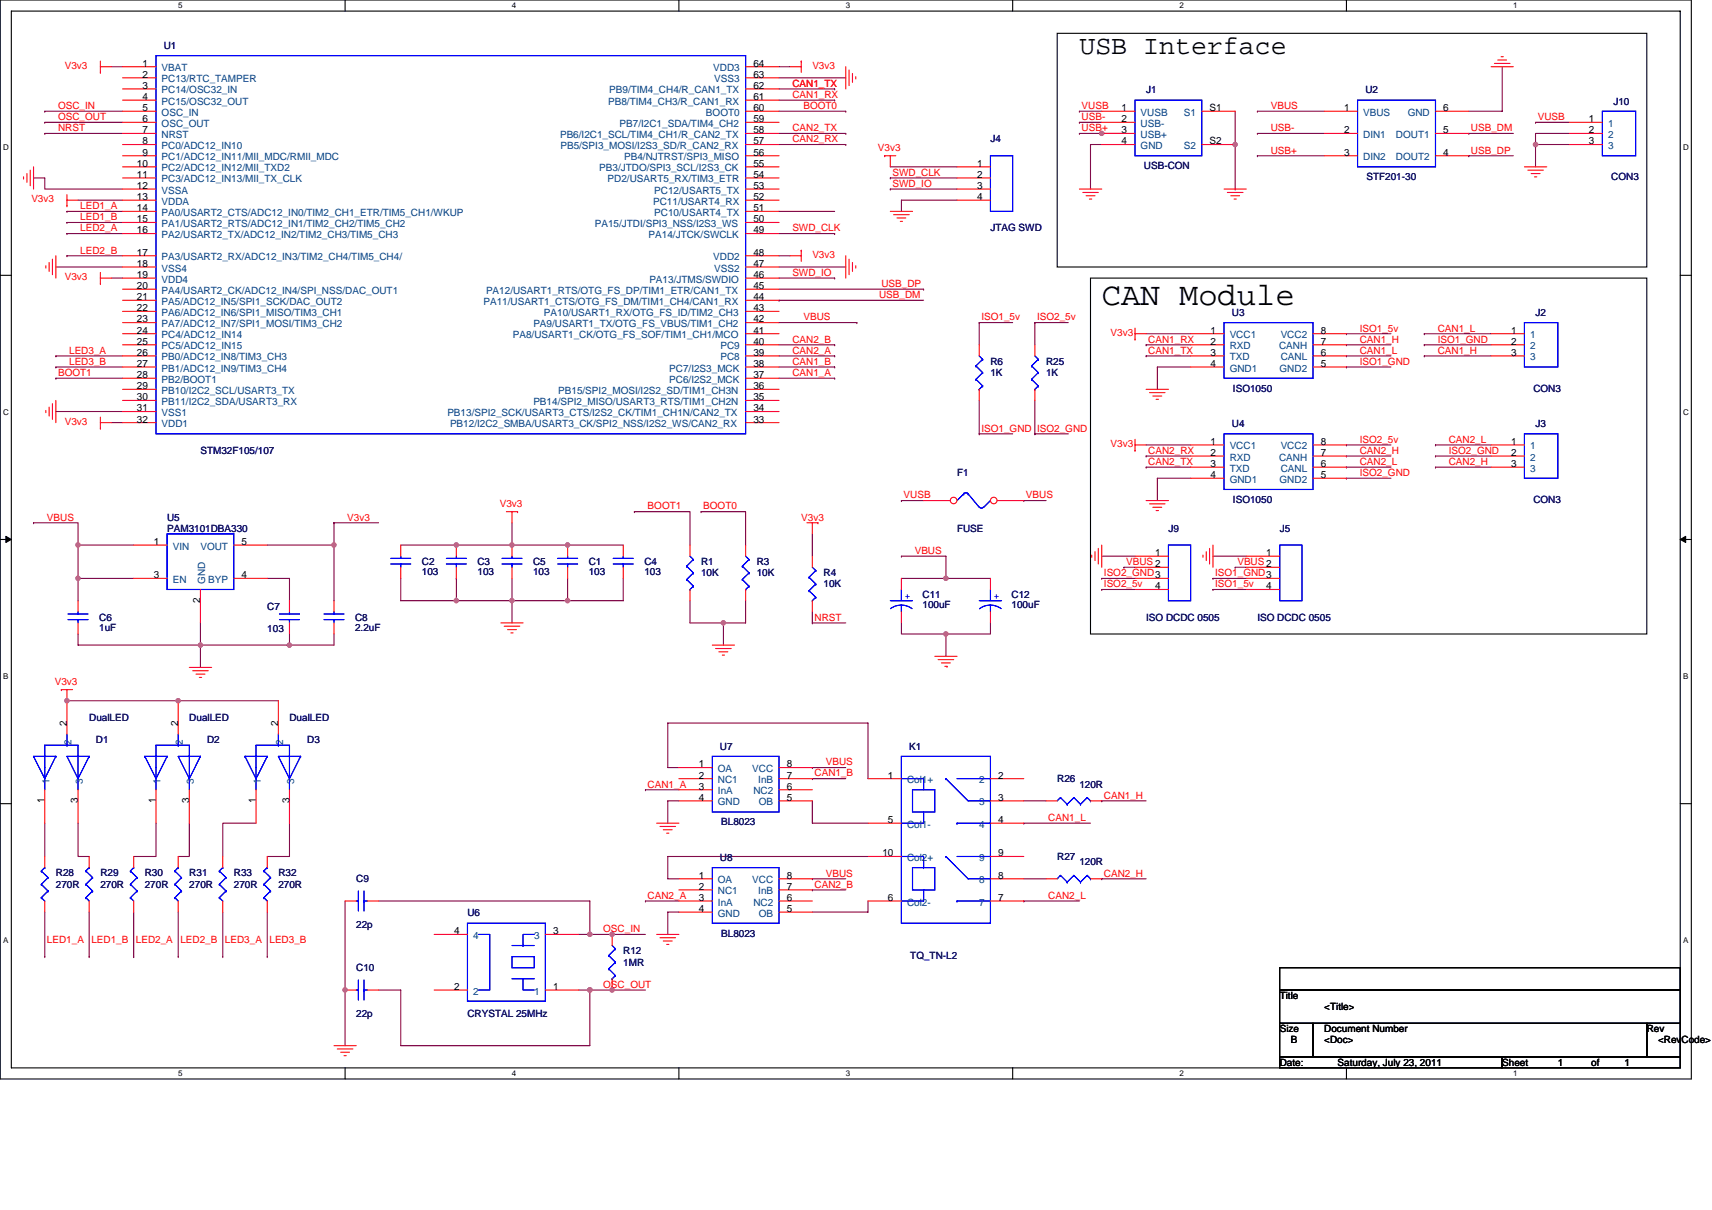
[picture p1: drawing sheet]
<svg xmlns="http://www.w3.org/2000/svg" width="297mm" height="210mm" viewBox="0 0 297 210" stroke-linecap="round" stroke-linejoin="round" font-family="sans-serif">
<path d="M0 0h293.5v187.2h-293.5zM2 1.9h289.5v183.4h-289.5z" fill="none" stroke="#000" stroke-width=".19"/>
<g fill="#fff">
<path d="M30.9 .2h.8v1.6h-.8z"/>
<path d="M30.9 185.5h.8v1.6h-.8z"/>
</g>
<path d="M59.9 0v1.9M59.9 185.3v1.9" fill="none" stroke="#000" stroke-width=".19"/>
<g fill="#fff">
<path d="M88.8 .2h.8v1.6h-.8z"/>
<path d="M88.8 185.5h.8v1.6h-.8z"/>
</g>
<path d="M117.8 0v1.9M117.8 185.3v1.9" fill="none" stroke="#000" stroke-width=".19"/>
<g fill="#fff">
<path d="M146.7 .2h.8v1.6h-.8z"/>
<path d="M146.7 185.5h.8v1.6h-.8z"/>
</g>
<path d="M175.7 0v1.9M175.7 185.3v1.9" fill="none" stroke="#000" stroke-width=".19"/>
<g fill="#fff">
<path d="M204.7 .2h.7v1.6h-.7z"/>
<path d="M204.7 185.5h.7v1.6h-.7z"/>
</g>
<path d="M233.6 0v1.9M233.6 185.3v1.9" fill="none" stroke="#000" stroke-width=".19"/>
<g fill="#fff">
<path d="M262.6 .2h.7v1.6h-.7z"/>
<path d="M262.6 185.5h.7v1.6h-.7z"/>
<path d="M.5 24.8h1v1.6h-1z"/>
<path d="M292 24.8h1v1.6h-1z"/>
<path d="M.5 70.7h1v1.5h-1z"/>
<path d="M292 70.7h1v1.5h-1z"/>
</g>
<path d="M0 47.8h2M291.5 47.8h2" fill="none" stroke="#000" stroke-width=".19"/>
<g fill="#fff">
<path d="M.5 116.5h.9v1.6h-.9z"/>
<path d="M292 116.5h.9v1.6h-.9z"/>
</g>
<path d="M0 93.6h2M291.5 93.6h2" fill="none" stroke="#000" stroke-width=".19"/>
<path d="M1 93.1l1 .5-1 .5zM291.5 93.6l1-.5v1z" fill="#000" stroke="#000" stroke-width=".17"/>
<g fill="#fff">
<path d="M.5 162.4h.9v1.5h-.9z"/>
<path d="M292 162.4h.9v1.5h-.9z"/>
</g>
<path d="M183.4 5.8h102.3v40.5h-102.3zM189.2 48.3h96.5v61.7h-96.5zM0 139.5h2M291.5 139.5h2M222 167.9h69.5v3.9h-69.5zM222 171.8h69.5v5.8h-69.5zM222 177.6h5.8v5.8h-5.8zM227.8 177.6h57.9v5.8h-57.9zM285.7 177.6h5.8v5.8h-5.8zM222 183.4h38.6v1.9h-38.6zM260.6 183.4h30.9v1.9h-30.9z" fill="none" stroke="#000" stroke-width=".19"/>
<g fill="none" stroke="#800040" stroke-width=".19">
<path d="M7.8 19.3h.1M7.8 19.3h13.5M19.3 11.6h2M135.2 11.6h1.9M135.2 13.5h11.5M135.2 19.3h11.5M135.2 15.4h9.6M135.2 17.4h9.6M144.8 15.4h.1M144.8 17.4h.1M146.7 19.3h.1M187.3 19.3h.1"/>
<path d="M187.3 19.3h3.9M214.3 19.3v13.5M218.2 19.3h.1M218.2 19.3h11.6M260.6 11.6v7.7h-5.8M5.8 30.9h2v1.9h13.5M7.8 21.2h.1M7.8 23.2h.1M7.8 23.2h13.5M7.8 21.2h13.5M11.6 38.6h.1M11.6 36.7h.1"/>
<path d="M11.6 38.6h9.7M11.6 36.7h9.7M13.5 34.7h7.8M135.2 36.7h9.6M135.2 23.2h11.5M135.2 25.1h11.5M146.7 23.2h.1M146.7 25.1h.1M154.5 29h11.5M154.5 30.9h.1M154.5 32.8h.1M154.5 30.9h11.5"/>
<path d="M154.5 32.8h11.5M166 34.7h-9.6v2M187.3 21.2h.1M187.3 23.2h.1M187.3 23.2h7.7M187.3 21.2h3.9M191.2 25.1h-2v7.7M214.3 32.8h.1M218.2 23.2h.1M218.2 27h.1M218.2 23.2h11.6M218.2 27h11.6"/>
<path d="M254.8 23.2h.1M254.8 27h.1M254.8 23.2h7.8M254.8 27h7.8M266.4 21.2h.1M266.4 25.1h5.8M266.4 25.1h.1M266.4 25.1v3.9M266.4 21.2h5.8M272.2 23.2h-5.8v1.9M9.7 46.3h11.6M11.6 40.5h.1"/>
<path d="M11.6 44.4h.1M11.6 40.5h9.7M11.6 44.4h9.7M19.3 48.3h2M135.2 44.4h1.9M135.2 46.3h11.5M135.2 52.1h.1M135.2 52.1h25M135.2 48.3h9.6M135.2 50.2h25M135.2 40.5h9.6M135.2 59.8h9.6"/>
<path d="M135.2 56h13.5M144.8 48.3h.1M144.8 40.5h.1M144.8 59.8h.1M148.7 56h.1M160.2 50.2h.1M169.9 56v3.8M169.9 56h.1M169.9 56h5.8M179.6 56v3.8M179.6 56h.1M179.6 56h5.8"/>
<path d="M198.9 57.9h7.7M198.9 59.8h.1M198.9 59.8h7.7M233.6 59.8h.1M233.6 57.9h.1M233.6 59.8h7.7M233.6 57.9h7.7M247.1 57.9h.1M247.1 59.8h.1M247.1 59.8h11.6M247.1 57.9h11.6M9.7 71.4h11.6"/>
<path d="M9.7 65.6h.1M9.7 63.7h.1M9.7 61.8h.1M9.7 65.6h11.6M9.7 61.8h11.6M9.7 63.7h11.6M19.3 73.3h2M135.2 65.6h9.6M135.2 61.8h9.6M135.2 63.7h9.6M144.8 65.6h.1M144.8 63.7h.1"/>
<path d="M144.8 61.8h.1M169.9 69.5v5.8M169.9 75.3h.1M169.9 75.3h5.8M179.6 69.5v5.8M179.6 75.3h.1M179.6 75.3h5.8M198.9 77.2h7.7M198.9 79.1h.1M198.9 61.8h.1M198.9 79.1h7.7M198.9 61.8h7.7"/>
<path d="M206.6 63.7h-5.8v3.9M233.6 61.8h.1M233.6 79.1h.1M233.6 63.7h.1M233.6 77.2h.1M233.6 79.1h7.7M233.6 61.8h7.7M233.6 63.7h7.7M233.6 77.2h7.7M247.1 61.8h.1M247.1 61.8h11.6M249.1 77.2h.1"/>
<path d="M249.1 79.1h.1M249.1 79.1h9.6M249.1 77.2h9.6M5.8 90.7h7.7v3.9M5.8 90.7h.1M13.5 94.6h9.7M13.5 94.6h.1M13.5 94.6v9.6M46.4 94.6h11.6M58 94.6h.1M58 90.7v3.9M58 90.7h.1"/>
<path d="M58 94.6v9.6M58 90.7h7.7M69.5 94.6h9.7M79.2 94.6h.1M79.2 94.6h28.9M88.8 94.6h.1M88.8 90.7v3.9M110.1 88.8h9.6v5.8M110.1 88.8h.1M121.6 88.8h7.8v5.8M121.6 88.8h.1M140.9 92.6v3.9"/>
<path d="M156.4 86.9h.1M156.4 96.5h7.7v3.9M156.4 96.5h.1M156.4 86.9h3.8M177.6 86.9h.1M177.6 86.9h3.9M191.2 96.5h5.7M195 98.4h.1M195 98.4h1.9M198.9 81.1h.1M198.9 81.1h7.7M206.6 83h-5.8v3.9"/>
<path d="M210.5 96.5h5.7M214.3 98.4h.1M214.3 98.4h1.9M233.6 81.1h.1M233.6 83h.1M233.6 81.1h7.7M233.6 83h7.7M249.1 81.1h.1M249.1 81.1h9.6M13.5 100.4h.1M13.5 100.4h9.7M13.5 110v2h21.3"/>
<path d="M34.8 108.1v3.9M34.8 112v3.8M34.8 112h.1M46.4 100.4h3.8v3.8M50.2 112h.1M50.2 110v2M58 110v2h-23.2M69.5 100.4v3.8h9.7M79.2 100.4h.1M79.2 104.2h9.6M79.2 100.4v3.8M88.8 100.4v3.8"/>
<path d="M88.8 104.2h.1M88.8 104.2v3.9M88.8 104.2h9.7M98.5 100.4v3.8M108.1 100.4v3.8h-9.6M119.7 104.2v3.9h5.8M125.5 108.1h.1M125.5 108.1v3.9M129.4 104.2v3.9h-3.9M140.9 106.2v1.9M140.9 108.1h.1M140.9 108.1h5.8"/>
<path d="M156.4 108.1v1.9h7.7M156.4 100.4h7.7M164.1 110h.1M164.1 110v3.9M164.1 100.4h.1M164.1 100.4h7.7M171.8 108.1v1.9h-7.7M191.2 100.4h.1M191.2 102.3h.1M191.2 100.4h5.7M191.2 102.3h5.7M210.5 100.4h.1"/>
<path d="M210.5 102.3h.1M210.5 100.4h5.7M210.5 102.3h5.7M11.6 121.6h.1M11.6 121.6h36.7M112 137.1h.1M112 137.1h5.8M117.8 133.2h-1.9v-7.7h34.7v9.6M117.8 139h-1.9v3.9M140.9 139v3.9h9.7M140.9 133.2h.1M140.9 135.1h.1"/>
<path d="M140.9 133.2h5.8M140.9 135.1h5.8M177.6 139h3.9M191.2 139h.1M191.2 139h7.7M7.8 142.9v5.7M7.8 158.3v7.7M13.5 142.9v5.7h2M15.5 158.3v7.7M23.2 158.3v7.7M27.1 142.9v5.7h-3.9M30.9 158.3v7.7"/>
<path d="M32.8 142.9v5.7h-1.9M38.6 158.3v7.7M44.4 142.9h-5.8v5.7M46.4 158.3v7.7M50.2 142.9v5.7h-3.8M59.9 156.4v15.4M65.7 156.4h36.6v5.8M112 156.4h.1M112 156.4h5.8M117.8 158.3h-1.9v3.9M140.9 152.5h.1M140.9 154.4h.1"/>
<path d="M140.9 152.5h5.8M140.9 154.4h5.8M150.6 156.4v1.9h-9.7M150.6 148.6h-34.7v3.9h1.9M177.6 142.9h.1M177.6 152.5h3.9M177.6 156.4h.1M177.6 142.9h11.6M177.6 156.4h9.7M191.2 152.5h.1M191.2 152.5h7.7M7.8 166h.1"/>
<path d="M15.5 166h.1M23.2 166h.1M30.9 166h.1M38.6 166h.1M46.4 166h.1M59.9 171.8h.1M59.9 171.8v9.7M65.7 171.8h3.8v9.7h32.8v-9.7M100.4 162.2h1.9M100.4 171.8h1.9M102.3 171.8h.1M102.3 162.2h9.7"/>
<path d="M102.3 162.2h.1M102.3 171.8h3.9M106.2 171.8h.1M106.2 171.8h5.8"/>
</g>
<g fill="#f0f" stroke="#f0f" stroke-width=".19">
<circle cx="79.2" cy="94.6" r=".38"/>
<circle cx="98.5" cy="94.6" r=".38"/>
<circle cx="88.8" cy="94.6" r=".38"/>
<circle cx="79.2" cy="104.2" r=".38"/>
<circle cx="98.5" cy="104.2" r=".38"/>
<circle cx="88.8" cy="104.2" r=".38"/>
<circle cx="125.5" cy="108.1" r=".38"/>
<circle cx="102.3" cy="171.8" r=".38"/>
<circle cx="59.9" cy="171.8" r=".38"/>
<circle cx="106.2" cy="162.1" r=".38"/>
<circle cx="102.3" cy="162.1" r=".38"/>
<circle cx="106.2" cy="171.8" r=".38"/>
<circle cx="13.5" cy="100.4" r=".38"/>
<circle cx="57.9" cy="94.6" r=".38"/>
<circle cx="50.2" cy="111.9" r=".38"/>
<circle cx="34.8" cy="111.9" r=".38"/>
<circle cx="13.5" cy="94.6" r=".38"/>
<circle cx="191.1" cy="23.1" r=".38"/>
<circle cx="214.3" cy="25.1" r=".38"/>
<circle cx="266.4" cy="25.1" r=".38"/>
<circle cx="30.9" cy="121.6" r=".38"/>
<circle cx="11.6" cy="121.6" r=".38"/>
<circle cx="164.1" cy="110" r=".38"/>
<circle cx="164.1" cy="100.4" r=".38"/>
</g>
<g fill="none" stroke="#f00" stroke-width=".19">
<path d="M17.4 11.6h1.9M17.4 12.6h.1M17.4 10.6v2M137.1 11.6h1.9M139 10.6h.1M139 10.6v2M146.7 11.6v3.8M147.3 12.1v2.8M147.9 12.7v1.6M148.5 13.3v.4M258.7 11.6h3.9M259.3 11h2.7"/>
<path d="M259.9 10.4h1.5M260.5 9.8h.3M4.1 30.7v.4M4.7 30.1v1.5M5.2 29.5v2.7M5.8 29v3.8M11.6 34.7h1.9M11.6 35.7h.1M11.6 33.8v1.9M153.5 27h.1M153.5 27h1.9M154.5 27v2"/>
<path d="M154.5 36.7h3.8M155 37.3h2.8M155.6 37.8h1.6M156.2 38.4h.4M187.3 32.8h3.9M187.9 33.4h2.7M188.4 34h1.6M189 34.5h.4M212.4 32.8h3.8M213 33.4h2.7M213.5 34h1.6M214.1 34.5h.4"/>
<path d="M264.5 29h3.9M265.1 29.5h2.7M265.7 30.1h1.5M266.2 30.7h.4M272.2 21.2h5.8M272.2 23.2h5.8M272.2 25.1h5.8M8 46.1v.4M8.5 45.6v1.5M9.1 45v2.7M9.7 44.4v3.9M17.4 48.3h1.9"/>
<path d="M17.4 49.2h.1M17.4 47.3v1.9M137.1 44.4h1.9M139 43.4h.1M139 43.4v2M146.7 44.4v3.9M147.3 45v2.7M147.9 45.6v1.5M148.5 46.1v.4M196.9 57.9h2M196.9 58.9h.1M196.9 56.9v2"/>
<path d="M8 71.2v.4M8.5 70.7v1.5M9.1 70.1v2.7M9.7 69.5v3.8M17.4 73.3h1.9M17.4 74.3h.1M17.4 72.4v1.9M196.9 77.2h2M196.9 78.2h.1M196.9 76.2v2M198.9 67.6h3.8M199.4 68.1h2.7"/>
<path d="M200 68.7h1.6M200.6 69.3h.4M69.5 94.6v1.9M69.5 98.4v2M87.9 88.8h1.9M88.8 88.8v1.9M88.8 94.6v1.9M88.8 98.4v2M89.8 88.8h.1M108.1 94.6v1.9M108.1 98.4v2M140 90.7h1.9"/>
<path d="M140.9 90.7v1.9M140.9 96.5v1.9M141.9 90.7h.1M189.4 96.3v.4M190 95.7v1.6M190.6 95.2v2.7M191.2 94.6v3.8M198.9 86.9h3.8M199.4 87.4h2.7M200 88h1.6M200.6 88.6h.4M208.7 96.3v.4"/>
<path d="M209.3 95.7v1.6M209.9 95.2v2.7M210.5 94.6v3.8M216.2 96.5h5.8M216.2 98.4h5.8M10.6 119.7h.1M10.6 119.7h2M11.6 119.7v7.7M32.8 115.8h3.9M33.4 116.4h2.7M34 117h1.6M34.6 117.6h.4"/>
<path d="M58 104.2v2M58 108.1v1.9M86.9 108.1h3.9M87.5 108.7h2.7M88.1 109.3h1.5M88.6 109.8h.4M123.6 112h3.8M124.2 112.5h2.7M124.7 113.1h1.6M125.3 113.7h.4M140.9 104.2v2M162.2 113.9h3.8"/>
<path d="M162.8 114.5h2.7M163.3 115h1.6M163.9 115.6h.4M164.3 115.6h.1M216.2 100.4h5.8M216.2 102.3h5.8M7.8 137.1v5.8M13.5 137.1v5.8M117.8 133.2h5.8M117.8 135.1h5.8M117.8 137.1h5.8M117.8 139h5.8"/>
<path d="M135.2 133.2h5.7M135.2 135.1h5.7M135.2 137.1h5.7M135.2 139h5.7M181.5 139h1.9M189.2 139h2M23.2 148.6v2M23.2 156.4v1.9M30.9 148.6v2M30.9 156.4v1.9M113.9 142.9h3.9M114.5 143.4h2.7"/>
<path d="M115.1 144h1.5M115.7 144.6h.4M75.3 171.8h5.8M75.3 162.2h5.8M94.6 171.8h5.8M94.6 162.2h5.8M106.2 162.2v1.9M106.2 169.9v1.9M113.9 162.2h3.9M114.5 162.7h2.7M115.1 163.3h1.5M115.7 163.9h.4"/>
<path d="M58 181.5h3.8M58.5 182h2.7M59.1 182.6h1.5M59.7 183.2h.4"/>
</g>
<g fill="none" stroke="#00f" stroke-width=".19">
<path d="M278 19.3h5.8v7.7h-5.8zM67.8 97.9h3.5M67.8 96.9h3.5M69.5 96.5v.4M69.5 97.9h.1M69.5 97.9v.5M87.1 97.9h3.5M87.1 96.9h3.5M88.8 96.5v.4M88.8 97.9h.1M88.8 97.9v.5M106.4 97.9h3.5"/>
<path d="M106.4 96.9h3.5M108.1 96.5v.4M108.1 97.9h.1M108.1 97.9v.5M140.9 98.4l.6 .6M141.5 99h.1M141.5 99l-1.1 1.2M167.2 85.7l.4-.2 .4 .2M167.2 85.7h.1M167.2 85.7l-1.2 1.2M168 85.7h.1M168 85.7l1.9 2.3"/>
<path d="M169.9 88a.38 .38 0 0 0 .4 .2 .38 .38 0 0 0 .3-.2M171.8 86.9h.1M171.8 86.9l-1.1 1.1M222 94.6h3.9v9.6h-3.9zM56.2 107.5h3.5M56.2 106.6h3.5M58 106.2v.4M58 107.5h.1M58 107.5v.6M140.4 100.2h.1M140.4 102.5h.1M140.4 100.2l1.1 1.1"/>
<path d="M140.4 102.5l1.1 1.2M140.9 104.2h.1M141.5 101.3h.1M141.5 103.7h.1M141.5 101.3l-1.1 1.2M141.5 103.7l-.6 .5M5.8 131.3h.1M5.8 131.3h3.9M5.8 131.3l2 3.8 1.9-3.8M7.8 137.1v-7.8h5.7v7.8M9.7 131.3h.1M11.6 131.3h3.9l-2 3.8z"/>
<path d="M11.6 129.3h.1M11.6 127.4v1.9M15.5 131.3h.1M123.6 131.3h11.6v9.6h-11.6zM184 138.4h.1M184 138.4l-.6 .6M184 138.4l1.2 1.2M185.2 139.6h.1M186.3 138.4h.1M186.3 138.4l-1.1 1.2M186.3 138.4l1.2 1.2M187.5 139.6h.1"/>
<path d="M188.6 138.4h.1M188.6 138.4l-1.1 1.2M188.6 138.4l.6 .6M189.2 139h.1M22.6 155.8h.1M22.6 153.5h.1M22.6 151.2h.1M22.6 155.8l.6 .6M22.6 153.5l1.2 1.1M22.6 151.2l1.2 1.1M23.2 150.6h.1M23.2 150.6l-.6 .6"/>
<path d="M23.8 154.6h.1M23.8 152.3h.1M23.8 154.6l-1.2 1.2M23.8 152.3l-1.2 1.2M30.3 155.8h.1M30.3 153.5h.1M30.3 151.2h.1M30.3 155.8l.6 .6M30.3 153.5l1.2 1.1M30.3 151.2l1.2 1.1M30.9 150.6h.1M30.9 150.6l-.6 .6"/>
<path d="M31.5 154.6h.1M31.5 152.3h.1M31.5 154.6l-1.2 1.2M31.5 152.3l-1.2 1.2M81.1 160.2h13.5v13.5h-13.5zM83 162.2h2v9.6h-2M88.8 166h3.9v1.9h-3.9zM88.8 169.9h3.9M88.8 164.1h3.9M90.8 169.9v1.9h1.9M90.8 164.1h.1M92.7 162.2h-1.9v1.9"/>
<path d="M105.6 165.8h.1M105.6 168.1h.1M105.6 165.8l1.2 1.2M105.6 168.1l1.2 1.2M106.2 169.9h.1M106.2 164.1l.6 .6M106.8 164.7h.1M106.8 167h.1M106.8 169.3h.1M106.8 164.7l-1.2 1.1M106.8 167l-1.2 1.1M106.8 169.3l-.6 .6"/>
</g>
<circle cx="165.5" cy="86.9" r=".57" fill="#fff" stroke="#f00" stroke-width=".19"/>
<path d="M160.2 86.9h4.7" fill="none" stroke="#f00" stroke-width=".19"/>
<circle cx="172.4" cy="86.9" r=".57" fill="#fff" stroke="#f00" stroke-width=".19"/>
<g fill="none" stroke="#f00" stroke-width=".19">
<path d="M21.3 11.6h5.8M21.3 13.5h5.8M21.3 15.4h5.8M21.3 17.4h5.8M21.3 19.3h5.8M129.4 11.6h5.8M129.4 13.5h5.8M129.4 15.4h5.8M129.4 17.4h5.8M129.4 19.3h5.8M191.2 19.3h5.7M208.5 19.3h5.8"/>
<path d="M229.8 19.3h5.7M249.1 19.3h5.7M21.3 21.2h5.8M21.3 23.2h5.8M21.3 25.1h5.8M21.3 27h5.8M21.3 29h5.8M21.3 30.9h5.8M21.3 32.8h5.8M21.3 34.7h5.8M21.3 36.7h5.8M21.3 38.6h5.8"/>
<path d="M129.4 21.2h5.8M129.4 23.2h5.8M129.4 25.1h5.8M129.4 27h5.8M129.4 29h5.8M129.4 30.9h5.8M129.4 32.8h5.8M129.4 34.7h5.8M129.4 36.7h5.8M129.4 38.6h5.8M166 29h5.8M166 30.9h5.8"/>
<path d="M166 32.8h5.8M166 34.7h5.8M191.2 21.2h5.7M191.2 23.2h5.7M191.2 25.1h5.7M208.5 25.1h5.8M229.8 23.2h5.7M229.8 27h5.7M249.1 23.2h5.7M249.1 27h5.7M21.3 40.5h5.8M21.3 44.4h5.8"/>
<path d="M21.3 46.3h5.8M21.3 48.3h5.8M21.3 50.2h5.8M21.3 52.1h5.8M21.3 54h5.8M21.3 56h5.8M21.3 57.9h5.8M21.3 59.8h5.8M129.4 40.5h5.8M129.4 44.4h5.8M129.4 46.3h5.8M129.4 48.3h5.8"/>
<path d="M129.4 50.2h5.8M129.4 52.1h5.8M129.4 54h5.8M129.4 56h5.8M129.4 57.9h5.8M129.4 59.8h5.8M169.9 59.8v2M179.6 59.8v2M206.6 57.9h5.8M206.6 59.8h5.8M227.8 57.9h5.8M227.8 59.8h5.8"/>
<path d="M258.7 57.9h5.8M258.7 59.8h5.8M21.3 61.8h5.8M21.3 63.7h5.8M21.3 65.6h5.8M21.3 67.6h5.8M21.3 69.5h5.8M21.3 71.4h5.8M21.3 73.3h5.8M129.4 61.8h5.8M129.4 63.7h5.8M129.4 65.6h5.8"/>
<path d="M129.4 67.6h5.8M129.4 69.5h5.8M129.4 71.4h5.8M129.4 73.3h5.8M169.9 67.6v1.9M179.6 67.6v1.9M206.6 61.8h5.8M206.6 63.7h5.8M206.6 77.2h5.8M206.6 79.1h5.8M227.8 61.8h5.8M227.8 63.7h5.8"/>
<path d="M227.8 77.2h5.8M227.8 79.1h5.8M258.7 61.8h5.8M258.7 77.2h5.8M258.7 79.1h5.8M23.2 94.6h5.8M40.6 94.6h5.8M79.2 94.6v1.9M79.2 98.4v2M98.5 94.6v1.9M98.5 98.4v2M119.7 94.6v1.9"/>
<path d="M129.4 94.6v1.9M173 86.9h4.6M196.9 96.5h5.8M196.9 98.4h5.8M206.6 81.1h5.8M206.6 83h5.8M227.8 81.1h5.8M227.8 83h5.8M258.7 81.1h5.8M13.5 104.2v2M13.5 108.1v1.9M23.2 100.4h5.8"/>
<path d="M34.8 102.3v5.8M40.6 100.4h5.8M50.2 104.2v2M50.2 108.1v1.9M119.7 102.3v1.9M129.4 102.3v1.9M156.4 100.4v1.9M156.4 106.2v1.9M171.8 100.4v1.9M171.8 106.2v1.9M196.9 100.4h5.8M196.9 102.3h5.8"/>
<path d="M27.1 137.1v5.8M30.9 121.6v5.8M32.8 137.1v5.8M44.4 137.1v5.8M48.3 121.6v5.8M50.2 137.1v5.8M150.6 135.1h5.8M171.8 135.1h5.8M171.8 139h5.8M7.8 148.6v2M7.8 156.4v1.9M15.5 148.6v2"/>
<path d="M15.5 156.4v1.9M38.6 148.6v2M38.6 156.4v1.9M46.4 148.6v2M46.4 156.4v1.9M59.9 156.4h1.9M63.7 156.4h2M117.8 152.5h5.8M117.8 156.4h5.8M117.8 154.4h5.8M117.8 158.3h5.8M135.2 152.5h5.7"/>
<path d="M135.2 156.4h5.7M135.2 154.4h5.7M135.2 158.3h5.7M150.6 142.9h5.8M150.6 148.6h5.8M150.6 156.4h5.8M171.8 152.5h5.8M171.8 142.9h5.8M171.8 148.6h5.8M171.8 156.4h5.8M181.5 152.5h1.9M189.2 152.5h2"/>
<path d="M59.9 171.8h1.9M63.7 171.8h2"/>
</g>
<g fill="none" stroke="#00f" stroke-width=".19">
<path d="M27.1 9.7h102.3v65.6h-102.3zM196.9 17.4h11.6v9.6h-11.6zM235.5 17.4h13.6v11.6h-13.6zM171.8 27h3.9v9.7h-3.9zM212.4 56h15.4v9.6h-15.4zM264.5 56h5.8v7.7h-5.8zM169.3 63.5h.1M169.3 65.8h.1M169.3 63.5l1.2 1.2M169.3 65.8l1.2 1.2M169.9 67.6h.1M169.9 61.8l.6 .6"/>
<path d="M170.5 62.4h.1M170.5 64.7h.1M170.5 67h.1M170.5 62.4l-1.2 1.1M170.5 64.7l-1.2 1.1M170.5 67l-.6 .6M179 63.5h.1M179 65.8h.1M179 63.5l1.1 1.2M179 65.8l1.1 1.2M179.6 67.6h.1M179.6 61.8l.5 .6"/>
<path d="M180.1 62.4h.1M180.1 64.7h.1M180.1 67h.1M180.1 62.4l-1.1 1.1M180.1 64.7l-1.1 1.1M180.1 67l-.5 .6M212.4 75.3h15.4v9.6h-15.4zM264.5 75.3h5.8v7.7h-5.8zM29 92.6h11.6v9.7h-11.6zM77.4 97.9h3.5M77.4 96.9h3.5M79.2 96.5v.4"/>
<path d="M79.2 97.9h.1M79.2 97.9v.5M96.7 97.9h3.5M96.7 96.9h3.5M98.5 96.5v.4M98.5 97.9h.1M98.5 97.9v.5M119.1 98.3h.1M119.1 98.3l1.2 1.1M119.7 96.5l.6 .6M120.3 97.1h.1M120.3 99.4h.1"/>
<path d="M120.3 97.1l-1.2 1.2M120.3 99.4l-1.2 1.2M128.8 98.3h.1M128.8 98.3l1.2 1.1M129.4 96.5l.6 .6M130 97.1h.1M130 99.4h.1M130 97.1l-1.2 1.2M130 99.4l-1.2 1.2M202.7 94.6h3.9v9.6h-3.9zM11.8 107.5h3.5M11.8 106.6h3.5"/>
<path d="M13.5 106.2v.4M13.5 107.5h.1M13.5 107.5v.6M48.5 107.5h3.5M48.5 106.6h3.5M50.2 106.2v.4M50.2 107.5h.1M50.2 107.5v.6M119.1 100.6h.1M119.1 100.6l1.2 1.1M119.7 102.3h.1M120.3 101.7h.1"/>
<path d="M120.3 101.7l-.6 .6M128.8 100.6h.1M128.8 100.6l1.2 1.1M129.4 102.3h.1M130 101.7h.1M130 101.7l-.6 .6M154.5 104.2h3.8M154.5 105.6a3.1 3.1 0 0 1 3.7 0M156.4 105v1.2M156.4 102.3v1.9M169.9 104.2h3.9M171.8 105v1.2"/>
<path d="M171.8 102.3v1.9M173.7 105.6a3.1 3.1 0 0 0-3.8 0M25.1 131.3h.1M25.1 131.3h3.9M25.1 131.3l2 3.8 1.9-3.8M27.1 137.1v-7.8h5.7v7.8M29 131.3h.1M30.9 131.3h3.9l-2 3.8zM30.9 129.3h.1M30.9 127.4v1.9M34.8 131.3h.1M42.5 131.3h.1"/>
<path d="M42.5 131.3h3.9M42.5 131.3l1.9 3.8 2-3.8M44.4 137.1v-7.8h5.8v7.8M46.4 131.3h.1M48.3 131.3h3.9l-2 3.8zM48.3 129.3h.1M48.3 127.4v1.9M52.2 131.3h.1M156.4 135.1h3.8v2M156.4 131.3h15.4v28.9h-15.4zM158.3 137.1h3.9v3.8h-3.9zM164.1 135.1l3.9 3.9h3.8"/>
<path d="M164.1 135.1h.1M166 135.1h5.8M7.2 155.8h.1M7.2 153.5h.1M7.2 151.2h.1M7.2 155.8l.6 .6M7.2 153.5l1.1 1.1M7.2 151.2l1.1 1.1M7.8 150.6h.1M7.8 150.6l-.6 .6M8.3 154.6h.1M8.3 152.3h.1"/>
<path d="M8.3 154.6l-1.1 1.2M8.3 152.3l-1.1 1.2M14.9 155.8h.1M14.9 153.5h.1M14.9 151.2h.1M14.9 155.8l.6 .6M14.9 153.5l1.2 1.1M14.9 151.2l1.2 1.1M15.5 150.6h.1M15.5 150.6l-.6 .6M16.1 154.6h.1M16.1 152.3h.1"/>
<path d="M16.1 154.6l-1.2 1.2M16.1 152.3l-1.2 1.2M38.1 155.8h.1M38.1 153.5h.1M38.1 151.2h.1M38.1 155.8l.5 .6M38.1 153.5l1.1 1.1M38.1 151.2l1.1 1.1M38.6 150.6h.1M38.6 150.6l-.5 .6M39.2 154.6h.1M39.2 152.3h.1"/>
<path d="M39.2 154.6l-1.1 1.2M39.2 152.3l-1.1 1.2M45.8 155.8h.1M45.8 153.5h.1M45.8 151.2h.1M45.8 155.8l.6 .6M45.8 153.5l1.1 1.1M45.8 151.2l1.1 1.1M46.4 150.6h.1M46.4 150.6l-.6 .6M46.9 154.6h.1M46.9 152.3h.1"/>
<path d="M46.9 154.6l-1.1 1.2M46.9 152.3l-1.1 1.2M61.8 156.4h.4M62.2 154.6v3.5M63.2 154.6v3.5M63.2 156.4h.1M63.2 156.4h.5M123.6 150.6h11.6v9.6h-11.6zM156.4 148.6h3.8v2M158.3 150.6h3.9v3.8h-3.9zM160.2 140.9v2h-3.8M160.2 154.4v2h-3.8"/>
<path d="M160.2 150.6h.1M164.1 148.6l3.9 3.9h3.8M164.1 148.6h.1M166 142.9h.1M166 148.6h5.8M166 156.4h.1M166 142.9h5.8M166 156.4h5.8M184 151.9h.1M184 151.9l-.6 .6M184 151.9l1.2 1.2M185.2 153.1h.1"/>
<path d="M186.3 151.9h.1M186.3 151.9l-1.1 1.2M186.3 151.9l1.2 1.2M187.5 153.1h.1M188.6 151.9h.1M188.6 151.9l-1.1 1.2M188.6 151.9l.6 .6M189.2 152.5h.1M61.8 171.8h.4M62.2 170.1v3.4M63.2 170.1v3.4M63.2 171.8h.1"/>
<path d="M63.2 171.8h.5"/>
</g>
<g fill="#f0f" stroke="#f0f" stroke-width=".19">
<circle cx="79.2" cy="94.6" r=".38"/>
<circle cx="98.5" cy="94.6" r=".38"/>
<circle cx="88.8" cy="94.6" r=".38"/>
<circle cx="79.2" cy="104.2" r=".38"/>
<circle cx="98.5" cy="104.2" r=".38"/>
<circle cx="88.8" cy="104.2" r=".38"/>
<circle cx="125.5" cy="108.1" r=".38"/>
<circle cx="102.3" cy="171.8" r=".38"/>
<circle cx="59.9" cy="171.8" r=".38"/>
<circle cx="106.2" cy="162.1" r=".38"/>
<circle cx="102.3" cy="162.1" r=".38"/>
<circle cx="106.2" cy="171.8" r=".38"/>
<circle cx="13.5" cy="100.4" r=".38"/>
<circle cx="57.9" cy="94.6" r=".38"/>
<circle cx="50.2" cy="111.9" r=".38"/>
<circle cx="34.8" cy="111.9" r=".38"/>
<circle cx="13.5" cy="94.6" r=".38"/>
<circle cx="191.1" cy="23.1" r=".38"/>
<circle cx="214.3" cy="25.1" r=".38"/>
<circle cx="266.4" cy="25.1" r=".38"/>
<circle cx="30.9" cy="121.6" r=".38"/>
<circle cx="11.6" cy="121.6" r=".38"/>
<circle cx="164.1" cy="110" r=".38"/>
<circle cx="164.1" cy="100.4" r=".38"/>
</g>
<text font-size="5.6" x="191.2" y="52.9">CAN Module</text>
<text font-size="4.6" x="187.3" y="9.4">USB Interface</text>
<g font-size="1.7" fill="#f00">
<text x="11.2" y="12">V3v3</text>
<text x="140.9" y="12">V3v3</text>
<text x="137.5" y="15">CAN1_TX</text>
<text x="137.5" y="17">CAN1_RX</text>
<text x="10.1" y="18.9">OSC_IN</text>
<text x="10.1" y="20.8">OSC_OUT</text>
<text x="10.1" y="22.8">NRST</text>
<text x="137.5" y="22.8">CAN2_TX</text>
<text x="139.4" y="18.9">BOOT0</text>
<text x="187.7" y="18.9">VUSB</text>
<text x="187.7" y="20.8">USB-</text>
<text x="187.7" y="22.8">USB+</text>
<text x="220.5" y="18.9">VBUS</text>
<text x="220.5" y="22.8">USB-</text>
<text x="255.2" y="22.8">USB_DM</text>
<text x="266.8" y="20.8">VUSB</text>
<text x="137.5" y="24.7">CAN2_RX</text>
<text x="152.3" y="26.2">V3v3</text>
<text x="220.5" y="26.6">USB+</text>
<text x="255.2" y="26.6">USB_DP</text>
<text x="5.4" y="35.1">V3v3</text>
<text x="154.9" y="30.5">SWD_CLK</text>
<text x="154.9" y="32.4">SWD_IO</text>
<text x="13.9" y="38.2">LED1_B</text>
<text x="13.9" y="40.2">LED2_A</text>
<text x="13.9" y="36.3">LED1_A</text>
<text x="137.5" y="40.2">SWD_CLK</text>
<text x="13.9" y="44">LED2_B</text>
<text x="137.5" y="47.9">SWD_IO</text>
<text x="140.9" y="44.8">V3v3</text>
<text x="11.2" y="48.6">V3v3</text>
<text x="152.5" y="51.7">USB_DM</text>
<text x="152.9" y="49.8">USB_DP</text>
<text x="137.5" y="59.5">CAN2_B</text>
<text x="139.4" y="55.6">VBUS</text>
<text x="170.3" y="55.6">ISO1_5v</text>
<text x="179.9" y="55.6">ISO2_5v</text>
<text x="192.7" y="58.3">V3v3</text>
<text x="199.2" y="59.5">CAN1_RX</text>
<text x="235.9" y="59.5">CAN1_H</text>
<text x="235.9" y="57.5">ISO1_5v</text>
<text x="249.4" y="57.5">CAN1_L</text>
<text x="249.4" y="59.5">ISO1_GND</text>
<text x="10.1" y="65.3">BOOT1</text>
<text x="12" y="63.3">LED3_B</text>
<text x="12" y="61.4">LED3_A</text>
<text x="137.5" y="65.3">CAN1_A</text>
<text x="137.5" y="63.3">CAN1_B</text>
<text x="137.5" y="61.4">CAN2_A</text>
<text x="199.2" y="61.4">CAN1_TX</text>
<text x="235.9" y="61.4">CAN1_L</text>
<text x="235.9" y="63.3">ISO1_GND</text>
<text x="249.4" y="61.4">CAN1_H</text>
<text x="11.2" y="73.7">V3v3</text>
<text x="170.3" y="74.9">ISO1_GND</text>
<text x="179.9" y="74.9">ISO2_GND</text>
<text x="192.7" y="77.6">V3v3</text>
<text x="235.9" y="76.8">ISO2_5v</text>
<text x="251.4" y="76.8">CAN2_L</text>
<text x="199.2" y="78.8">CAN2_RX</text>
<text x="199.2" y="80.7">CAN2_TX</text>
<text x="235.9" y="78.8">CAN2_H</text>
<text x="235.9" y="80.7">CAN2_L</text>
<text x="235.9" y="82.6">ISO2_GND</text>
<text x="251.4" y="78.8">ISO2_GND</text>
<text x="251.4" y="80.7">CAN2_H</text>
<text x="86.7" y="88">V3v3</text>
<text x="112.4" y="88.4">BOOT1</text>
<text x="122" y="88.4">BOOT0</text>
<text x="156.8" y="86.5">VUSB</text>
<text x="178" y="86.5">VBUS</text>
<text x="8.1" y="90.3">VBUS</text>
<text x="60.3" y="90.3">V3v3</text>
<text x="139" y="90.3">V3v3</text>
<text x="158.7" y="96.1">VBUS</text>
<text x="191.5" y="100">ISO2_GND3</text>
<text x="191.5" y="101.9">ISO2_5v</text>
<text x="195.4" y="98.1">VBUS 2</text>
<text x="210.8" y="100">ISO1_GND3</text>
<text x="210.8" y="101.9">ISO1_5v</text>
<text x="214.7" y="98.1">VBUS 2</text>
<text x="141.3" y="107.7">NRST</text>
<text x="9.5" y="118.9">V3v3</text>
<text x="112.4" y="136.7">CAN1_A</text>
<text x="141.3" y="134.7">CAN1_B</text>
<text x="143.3" y="132.8">VBUS</text>
<text x="181.9" y="142.5">CAN1_L</text>
<text x="191.5" y="138.6">CAN1_H</text>
<text x="112.4" y="156">CAN2_A</text>
<text x="141.3" y="154.1">CAN2_B</text>
<text x="143.3" y="152.1">VBUS</text>
<text x="181.9" y="156">CAN2_L</text>
<text x="191.5" y="152.1">CAN2_H</text>
<text x="104.7" y="161.8">OSC_IN</text>
<text x="8.1" y="163.7">LED1_A</text>
<text x="15.9" y="163.7">LED1_B</text>
<text x="23.6" y="163.7">LED2_A</text>
<text x="31.3" y="163.7">LED2_B</text>
<text x="39" y="163.7">LED3_A</text>
<text x="46.8" y="163.7">LED3_B</text>
<text x="104.7" y="171.4">OSC_OUT</text>
</g>
<g font-size="1.7">
<text x="24.7" y="11.6">1</text>
<text x="130.7" y="11.6">64</text>
<text x="24.7" y="13.5">2</text>
<text x="24.7" y="15.4">3</text>
<text x="24.7" y="17.4">4</text>
<text x="130.7" y="17.4">61</text>
<text x="130.7" y="13.5">63</text>
<text x="130.7" y="15.4">62</text>
<text x="24.7" y="19.3">5</text>
<text x="24.7" y="21.2">6</text>
<text x="24.7" y="23.1">7</text>
<text x="130.7" y="21.2">59</text>
<text x="130.7" y="23.1">58</text>
<text x="130.7" y="19.3">60</text>
<text x="194.6" y="19.3">1</text>
<text x="194.6" y="21.2">2</text>
<text x="194.6" y="23.1">3</text>
<text x="209.9" y="19.3">S1</text>
<text x="233.2" y="19.3">1</text>
<text x="233.2" y="23.1">2</text>
<text x="250.4" y="23.1">5</text>
<text x="250.4" y="19.3">6</text>
<text x="275.7" y="21.2">1</text>
<text x="275.7" y="23.1">2</text>
<text x="23.8" y="28.9">10</text>
<text x="24.7" y="25.1">8</text>
<text x="24.7" y="27">9</text>
<text x="130.7" y="28.9">55</text>
<text x="130.7" y="27">56</text>
<text x="130.7" y="25.1">57</text>
<text x="169.5" y="28.9">1</text>
<text x="194.6" y="25.1">4</text>
<text x="209.9" y="25.1">S2</text>
<text x="233.2" y="27">3</text>
<text x="250.4" y="27">4</text>
<text x="275.7" y="25.1">3</text>
<text x="23.8" y="30.9">11</text>
<text x="23.8" y="32.8">12</text>
<text x="23.8" y="34.7">13</text>
<text x="130.7" y="32.8">53</text>
<text x="130.7" y="30.9">54</text>
<text x="130.7" y="34.7">52</text>
<text x="169.5" y="30.9">2</text>
<text x="169.5" y="32.8">3</text>
<text x="169.5" y="34.7">4</text>
<text x="23.8" y="36.7">14</text>
<text x="23.8" y="38.6">15</text>
<text x="23.8" y="40.5">16</text>
<text x="130.7" y="36.7">51</text>
<text x="130.7" y="40.5">49</text>
<text x="130.7" y="38.6">50</text>
<text x="23.8" y="44.4">17</text>
<text x="23.8" y="46.3">18</text>
<text x="130.7" y="44.4">48</text>
<text x="130.7" y="46.3">47</text>
<text x="23.8" y="48.2">19</text>
<text x="23.8" y="50.2">20</text>
<text x="23.8" y="52.1">21</text>
<text x="130.7" y="48.2">46</text>
<text x="130.7" y="50.2">45</text>
<text x="130.7" y="52.1">44</text>
<text x="23.8" y="54">22</text>
<text x="23.8" y="56">23</text>
<text x="23.8" y="57.9">24</text>
<text x="23.8" y="59.8">25</text>
<text x="130.7" y="56">42</text>
<text x="130.7" y="57.9">41</text>
<text x="130.7" y="54">43</text>
<text x="130.7" y="59.8">40</text>
<text x="210.1" y="57.9">1</text>
<text x="210.1" y="59.8">2</text>
<text x="229.2" y="57.9">8</text>
<text x="229.2" y="59.8">7</text>
<text x="262.2" y="57.9">1</text>
<text x="262.2" y="59.8">2</text>
<text x="23.8" y="61.7">26</text>
<text x="23.8" y="63.7">27</text>
<text x="23.8" y="65.6">28</text>
<text x="130.7" y="61.7">39</text>
<text x="130.7" y="63.7">38</text>
<text x="130.7" y="65.6">37</text>
<text x="210.1" y="61.7">3</text>
<text x="210.1" y="63.7">4</text>
<text x="229.2" y="63.7">5</text>
<text x="229.2" y="61.7">6</text>
<text x="262.2" y="61.7">3</text>
<text x="23.8" y="67.5">29</text>
<text x="23.8" y="69.5">30</text>
<text x="23.8" y="71.4">31</text>
<text x="130.7" y="69.5">35</text>
<text x="130.7" y="71.4">34</text>
<text x="130.7" y="67.5">36</text>
<text x="23.8" y="73.3">32</text>
<text x="130.7" y="73.3">33</text>
<text x="210.1" y="77.2">1</text>
<text x="229.2" y="77.2">8</text>
<text x="262.2" y="77.2">1</text>
<text x="210.1" y="79.1">2</text>
<text x="210.1" y="81">3</text>
<text x="210.1" y="83">4</text>
<text x="229.2" y="83">5</text>
<text x="229.2" y="81">6</text>
<text x="229.2" y="79.1">7</text>
<text x="262.2" y="79.1">2</text>
<text x="262.2" y="81">3</text>
<text x="26.7" y="94.6">1</text>
<text x="41.9" y="94.6">5</text>
<text x="26.7" y="100.4">3</text>
<text x="41.9" y="100.4">4</text>
<text x="200.4" y="96.5">1</text>
<text x="219.7" y="96.5">1</text>
<text x="34.8" y="104.6" transform="rotate(-90 34.8 104.6)">2</text>
<text x="200.4" y="102.3">4</text>
<text x="219.7" y="102.3">4</text>
<text x="11.6" y="126" transform="rotate(-90 11.6 126)">2</text>
<text x="30.9" y="126" transform="rotate(-90 30.9 126)">2</text>
<text x="48.3" y="126" transform="rotate(-90 48.3 126)">2</text>
<text x="121.3" y="133.2">1</text>
<text x="121.3" y="135.1">2</text>
<text x="121.3" y="137">3</text>
<text x="136.5" y="133.2">8</text>
<text x="136.5" y="135.1">7</text>
<text x="136.5" y="137">6</text>
<text x="154.1" y="135.1">1</text>
<text x="173.2" y="135.1">2</text>
<text x="7.7" y="139.4" transform="rotate(-90 7.7 139.4)">1</text>
<text x="13.5" y="139.4" transform="rotate(-90 13.5 139.4)">3</text>
<text x="27" y="139.4" transform="rotate(-90 27 139.4)">1</text>
<text x="32.8" y="139.4" transform="rotate(-90 32.8 139.4)">3</text>
<text x="44.4" y="139.4" transform="rotate(-90 44.4 139.4)">1</text>
<text x="50.2" y="139.4" transform="rotate(-90 50.2 139.4)">3</text>
<text x="121.3" y="139">4</text>
<text x="136.5" y="139">5</text>
<text x="154.1" y="142.8">5</text>
<text x="173.2" y="139">3</text>
<text x="173.2" y="142.8">4</text>
<text x="153.1" y="148.6">10</text>
<text x="173.2" y="148.6">9</text>
<text x="121.3" y="152.5">1</text>
<text x="121.3" y="154.4">2</text>
<text x="136.5" y="152.5">8</text>
<text x="136.5" y="154.4">7</text>
<text x="173.2" y="152.5">8</text>
<text x="121.3" y="156.3">3</text>
<text x="121.3" y="158.3">4</text>
<text x="136.5" y="158.3">5</text>
<text x="136.5" y="156.3">6</text>
<text x="154.1" y="156.3">6</text>
<text x="173.2" y="156.3">7</text>
<text x="78.8" y="162.1">4</text>
<text x="96" y="162.1">3</text>
<text x="78.8" y="171.8">2</text>
<text x="96" y="171.8">1</text>
<text x="222" y="173.4">Title</text>
<text x="222" y="179.1">Size</text>
<text x="229.8" y="179.1">Document Number</text>
<text x="229.8" y="175.3">&lt;Title&gt;</text>
<text x="285.7" y="179.1">Rev</text>
<text x="222" y="184.9">Date:</text>
<text x="224" y="181.1">B</text>
<text x="229.8" y="181.1">&lt;Doc&gt;</text>
<text x="232.1" y="184.9">Saturday, July 23, 2011</text>
<text x="260.6" y="184.9">Sheet</text>
<text x="270.3" y="184.9">1</text>
<text x="276.1" y="184.9">of</text>
<text x="281.9" y="184.9">1</text>
<text x="287.7" y="181.1">&lt;RevCode&gt;</text>
</g>
<g font-size="1.7" fill="#000080">
<text x="28.4" y="8.5">U1</text>
<text x="198.9" y="16.2">J1</text>
<text x="236.9" y="16.2">U2</text>
<text x="279.9" y="18.1">J10</text>
<text x="171.8" y="24.7">J4</text>
<text x="198.5" y="29.3">USB-CON</text>
<text x="237.1" y="31.3">STF201-30</text>
<text x="279.6" y="31.3">CON3</text>
<text x="171.8" y="40.2">JTAG SWD</text>
<text x="213.7" y="54.8">U3</text>
<text x="266.4" y="54.8">J2</text>
<text x="171.8" y="63.3">R6</text>
<text x="171.8" y="65.2">1K</text>
<text x="181.5" y="63.3">R25</text>
<text x="181.5" y="65.2">1K</text>
<text x="213.9" y="67.9">ISO1050</text>
<text x="266" y="67.9">CON3</text>
<text x="213.7" y="74.1">U4</text>
<text x="266.4" y="74.1">J3</text>
<text x="34.8" y="78.8">STM32F105/107</text>
<text x="166" y="82.6">F1</text>
<text x="213.9" y="87.2">ISO1050</text>
<text x="266" y="87.2">CON3</text>
<text x="29" y="90.3">U5</text>
<text x="29" y="92.3">PAM3101DBA330</text>
<text x="166" y="92.3">FUSE</text>
<text x="202.7" y="92.3">J9</text>
<text x="222" y="92.3">J5</text>
<text x="73.2" y="98.1">C2</text>
<text x="73.2" y="99.8">103</text>
<text x="82.8" y="98.1">C3</text>
<text x="82.8" y="99.8">103</text>
<text x="92.5" y="98.1">C5</text>
<text x="92.5" y="99.8">103</text>
<text x="102.1" y="98.1">C1</text>
<text x="102.1" y="99.8">103</text>
<text x="111.8" y="98.1">C4</text>
<text x="111.8" y="99.8">103</text>
<text x="121.6" y="98.1">R1</text>
<text x="121.6" y="100">10K</text>
<text x="131.3" y="98.1">R3</text>
<text x="131.3" y="100">10K</text>
<text x="142.9" y="100">R4</text>
<text x="142.9" y="101.9">10K</text>
<text x="17.2" y="107.7">C6</text>
<text x="46.4" y="105.8">C7</text>
<text x="61.6" y="107.7">C8</text>
<text x="160.1" y="103.8">C11</text>
<text x="160.1" y="105.6">100uF</text>
<text x="175.5" y="103.8">C12</text>
<text x="175.5" y="105.6">100uF</text>
<text x="198.9" y="107.7">ISO DCDC 0505</text>
<text x="218.2" y="107.7">ISO DCDC 0505</text>
<text x="17.2" y="109.5">1uF</text>
<text x="46.4" y="109.6">103</text>
<text x="61.6" y="109.5">2.2uF</text>
<text x="15.5" y="125.1">DualLED</text>
<text x="32.8" y="125.1">DualLED</text>
<text x="50.2" y="125.1">DualLED</text>
<text x="16.6" y="128.9">D1</text>
<text x="35.9" y="128.9">D2</text>
<text x="53.3" y="128.9">D3</text>
<text x="124.9" y="130.1">U7</text>
<text x="157.8" y="130.1">K1</text>
<text x="183.4" y="135.7">R26</text>
<text x="187.3" y="136.7">120R</text>
<text x="125.1" y="143.2">BL8023</text>
<text x="124.9" y="149.4">U8</text>
<text x="183.4" y="149.2">R27</text>
<text x="9.7" y="152.1">R28</text>
<text x="9.7" y="154.1">270R</text>
<text x="17.4" y="152.1">R29</text>
<text x="17.4" y="154.1">270R</text>
<text x="25.1" y="152.1">R30</text>
<text x="25.1" y="154.1">270R</text>
<text x="32.8" y="152.1">R31</text>
<text x="32.8" y="154.1">270R</text>
<text x="40.6" y="152.1">R33</text>
<text x="40.6" y="154.1">270R</text>
<text x="48.3" y="152.1">R32</text>
<text x="48.3" y="154.1">270R</text>
<text x="61.8" y="153.1">C9</text>
<text x="187.3" y="150.2">120R</text>
<text x="61.8" y="161">22p</text>
<text x="81.1" y="158.9">U6</text>
<text x="108.1" y="165.6">R12</text>
<text x="108.1" y="167.6">1MR</text>
<text x="125.1" y="162.5">BL8023</text>
<text x="157.9" y="166.4">TQ_TN-L2</text>
<text x="61.8" y="168.5">C10</text>
<text x="61.8" y="176.4">22p</text>
<text x="81.1" y="176.4">CRYSTAL 25MHz</text>
</g>
<g font-size="1.7" fill="#004080">
<text x="28" y="12.4">VBAT</text>
<text x="28" y="14.3">PC13/RTC_TAMPER</text>
<text x="28" y="16.2">PC14/OSC32_IN</text>
<text x="105.7" y="16.2">PB9/TIM4_CH4/R_CAN1_TX</text>
<text x="123.8" y="12.4">VDD3</text>
<text x="123.9" y="14.3">VSS3</text>
<text x="28" y="18.2">PC15/OSC32_OUT</text>
<text x="28" y="20.1">OSC_IN</text>
<text x="28" y="22">OSC_OUT</text>
<text x="28" y="23.9">NRST</text>
<text x="97.2" y="23.9">PB6/I2C1_SCL/TIM4_CH1/R_CAN2_TX</text>
<text x="105.5" y="18.2">PB8/TIM4_CH3/R_CAN1_RX</text>
<text x="107.5" y="22">PB7/I2C1_SDA/TIM4_CH2</text>
<text x="122.5" y="20.1">BOOT0</text>
<text x="197.9" y="20.1">VUSB</text>
<text x="197.9" y="22">USB-</text>
<text x="197.9" y="23.9">USB+</text>
<text x="205.4" y="20.1">S1</text>
<text x="236.5" y="20.1">VBUS</text>
<text x="236.5" y="23.9">DIN1</text>
<text x="242.2" y="23.9">DOUT1</text>
<text x="244.2" y="20.1">GND</text>
<text x="279" y="22">1</text>
<text x="279" y="23.9">2</text>
<text x="28" y="25.9">PC0/ADC12_IN10</text>
<text x="28" y="27.8">PC1/ADC12_IN11/MII_MDC/RMII_MDC</text>
<text x="28" y="29.7">PC2/ADC12_IN12/MII_TXD2</text>
<text x="97.2" y="25.9">PB5/SPI3_MOSI/I2S3_SD/R_CAN2_RX</text>
<text x="104" y="29.7">PB3/JTDO/SPI3_SCL/I2S3_CK</text>
<text x="108.3" y="27.8">PB4/NJTRST/SPI3_MISO</text>
<text x="197.9" y="25.9">GND</text>
<text x="205.4" y="25.9">S2</text>
<text x="236.5" y="27.8">DIN2</text>
<text x="242.2" y="27.8">DOUT2</text>
<text x="279" y="25.9">3</text>
<text x="28" y="31.7">PC3/ADC12_IN13/MII_TX_CLK</text>
<text x="28" y="33.6">VSSA</text>
<text x="28" y="35.5">VDDA</text>
<text x="105.4" y="31.7">PD2/USART5_RX/TIM3_ETR</text>
<text x="113.3" y="35.5">PC11/USART4_RX</text>
<text x="113.5" y="33.6">PC12/USART5_TX</text>
<text x="28" y="37.5">PA0/USART2_CTS/ADC12_IN0/TIM2_CH1_ETR/TIM5_CH1/WKUP</text>
<text x="28" y="39.4">PA1/USART2_RTS/ADC12_IN1/TIM2_CH2/TIM5_CH2</text>
<text x="28" y="41.3">PA2/USART2_TX/ADC12_IN2/TIM2_CH3/TIM5_CH3</text>
<text x="103.2" y="39.4">PA15/JTDI/SPI3_NSS/I2S3_WS</text>
<text x="112.5" y="41.3">PA14/JTCK/SWCLK</text>
<text x="113.5" y="37.5">PC10/USART4_TX</text>
<text x="28" y="45.2">PA3/USART2_RX/ADC12_IN3/TIM2_CH4/TIM5_CH4/</text>
<text x="28" y="47.1">VSS4</text>
<text x="123.8" y="45.2">VDD2</text>
<text x="123.9" y="47.1">VSS2</text>
<text x="28" y="49">VDD4</text>
<text x="28" y="51">PA4/USART2_CK/ADC12_IN4/SPI_NSS/DAC_OUT1</text>
<text x="28" y="52.9">PA5/ADC12_IN5/SPI1_SCK/DAC_OUT2</text>
<text x="83.9" y="52.9">PA11/USART1_CTS/OTG_FS_DM/TIM1_CH4/CAN1_RX</text>
<text x="84.3" y="51">PA12/USART1_RTS/OTG_FS_DP/TIM1_ETR/CAN1_TX</text>
<text x="112.7" y="49">PA13/JTMS/SWDIO</text>
<text x="28" y="54.8">PA6/ADC12_IN6/SPI1_MISO/TIM3_CH1</text>
<text x="28" y="56.8">PA7/ADC12_IN7/SPI1_MOSI/TIM3_CH2</text>
<text x="28" y="58.7">PC4/ADC12_IN14</text>
<text x="89" y="58.7">PA8/USART1_CK/OTG_FS_SOF/TIM1_CH1/MCO</text>
<text x="92.5" y="56.8">PA9/USART1_TX/OTG_FS_VBUS/TIM1_CH2</text>
<text x="94.4" y="54.8">PA10/USART1_RX/OTG_FS_ID/TIM2_CH3</text>
<text x="213.4" y="58.7">VCC1</text>
<text x="222.2" y="58.7">VCC2</text>
<text x="265.5" y="58.7">1</text>
<text x="28" y="60.6">PC5/ADC12_IN15</text>
<text x="28" y="62.5">PB0/ADC12_IN8/TIM3_CH3</text>
<text x="28" y="64.5">PB1/ADC12_IN9/TIM3_CH4</text>
<text x="116.1" y="64.5">PC7/I2S3_MCK</text>
<text x="125" y="60.6">PC9</text>
<text x="125" y="62.5">PC8</text>
<text x="213.4" y="60.6">RXD</text>
<text x="213.4" y="62.5">TXD</text>
<text x="213.4" y="64.5">GND1</text>
<text x="221.9" y="60.6">CANH</text>
<text x="222" y="64.5">GND2</text>
<text x="222.2" y="62.5">CANL</text>
<text x="265.5" y="60.6">2</text>
<text x="265.5" y="62.5">3</text>
<text x="28" y="66.4">PB2/BOOT1</text>
<text x="28" y="68.3">PB10/I2C2_SCL/USART3_TX</text>
<text x="28" y="70.3">PB11/I2C2_SDA/USART3_RX</text>
<text x="92.5" y="70.3">PB14/SPI2_MISO/USART3_RTS/TIM1_CH2N</text>
<text x="96.9" y="68.3">PB15/SPI2_MOSI/I2S2_SD/TIM1_CH3N</text>
<text x="116.1" y="66.4">PC6/I2S2_MCK</text>
<text x="28" y="72.2">VSS1</text>
<text x="28" y="74.1">VDD1</text>
<text x="77.6" y="72.2">PB13/SPI2_SCK/USART3_CTS/I2S2_CK/TIM1_CH1N/CAN2_TX</text>
<text x="78.1" y="74.1">PB12/I2C2_SMBA/USART3_CK/SPI2_NSS/I2S2_WS/CAN2_RX</text>
<text x="213.4" y="78">VCC1</text>
<text x="222.2" y="78">VCC2</text>
<text x="265.5" y="78">1</text>
<text x="213.4" y="79.9">RXD</text>
<text x="213.4" y="81.9">TXD</text>
<text x="213.4" y="83.8">GND1</text>
<text x="221.9" y="79.9">CANH</text>
<text x="222" y="83.8">GND2</text>
<text x="222.2" y="81.9">CANL</text>
<text x="265.5" y="79.9">2</text>
<text x="265.5" y="81.9">3</text>
<text x="30" y="95.4">VIN</text>
<text x="34.8" y="95.4">VOUT</text>
<text x="30" y="101.2">EN</text>
<text x="35.6" y="101.3" transform="rotate(-90 35.6 101.3)">GND</text>
<text x="36.1" y="101.2">BYP</text>
<text x="12.4" y="129.3" transform="rotate(-90 12.4 129.3)">2</text>
<text x="31.7" y="129.3" transform="rotate(-90 31.7 129.3)">2</text>
<text x="49.1" y="129.3" transform="rotate(-90 49.1 129.3)">2</text>
<text x="8.6" y="136.1" transform="rotate(-90 8.6 136.1)">1</text>
<text x="14.3" y="136.1" transform="rotate(-90 14.3 136.1)">3</text>
<text x="27.9" y="136.1" transform="rotate(-90 27.9 136.1)">1</text>
<text x="33.7" y="136.1" transform="rotate(-90 33.7 136.1)">3</text>
<text x="45.2" y="136.1" transform="rotate(-90 45.2 136.1)">1</text>
<text x="51" y="136.1" transform="rotate(-90 51 136.1)">3</text>
<text x="124.6" y="134">OA</text>
<text x="124.6" y="135.9">NC1</text>
<text x="124.6" y="137.8">InA</text>
<text x="130.5" y="134">VCC</text>
<text x="130.7" y="137.8">NC2</text>
<text x="131.6" y="135.9">InB</text>
<text x="157.4" y="135.9">Col1+</text>
<text x="169.9" y="135.9">2</text>
<text x="124.6" y="139.8">GND</text>
<text x="131.7" y="139.8">OB</text>
<text x="157.4" y="143.6">Col1-</text>
<text x="169.9" y="139.8">3</text>
<text x="169.9" y="143.6">4</text>
<text x="157.4" y="149.4">Col2+</text>
<text x="169.9" y="149.4">9</text>
<text x="124.6" y="153.3">OA</text>
<text x="124.6" y="155.2">NC1</text>
<text x="130.5" y="153.3">VCC</text>
<text x="131.6" y="155.2">InB</text>
<text x="169.9" y="153.3">8</text>
<text x="124.6" y="157.1">InA</text>
<text x="124.6" y="159.1">GND</text>
<text x="130.7" y="157.1">NC2</text>
<text x="131.7" y="159.1">OB</text>
<text x="157.4" y="157.1">Col2-</text>
<text x="169.9" y="157.1">7</text>
<text x="82.1" y="162.9">4</text>
<text x="92.7" y="162.9">3</text>
<text x="82.1" y="172.6">2</text>
<text x="92.7" y="172.6">1</text>
</g>
<g font-size="1.7" fill="#00f">
<text x="157" y="103.9">+</text>
<text x="172.4" y="103.9">+</text>
</g>
<g font-size="1.4">
<text x="30.9" y="1.5">5</text>
<text x="88.8" y="1.5">4</text>
<text x="146.7" y="1.5">3</text>
<text x="204.7" y="1.5">2</text>
<text x="262.6" y="1.5">1</text>
<text x=".5" y="26.1">D</text>
<text x="292" y="26.1">D</text>
<text x=".5" y="71.9">C</text>
<text x="292" y="71.9">C</text>
<text x=".5" y="117.8">B</text>
<text x="292" y="117.8">B</text>
<text x=".5" y="163.6">A</text>
<text x="292" y="163.6">A</text>
<text x="30.9" y="186.8">5</text>
<text x="88.8" y="186.8">4</text>
<text x="146.7" y="186.8">3</text>
<text x="204.7" y="186.8">2</text>
<text x="262.6" y="186.8">1</text>
</g>
</svg>
